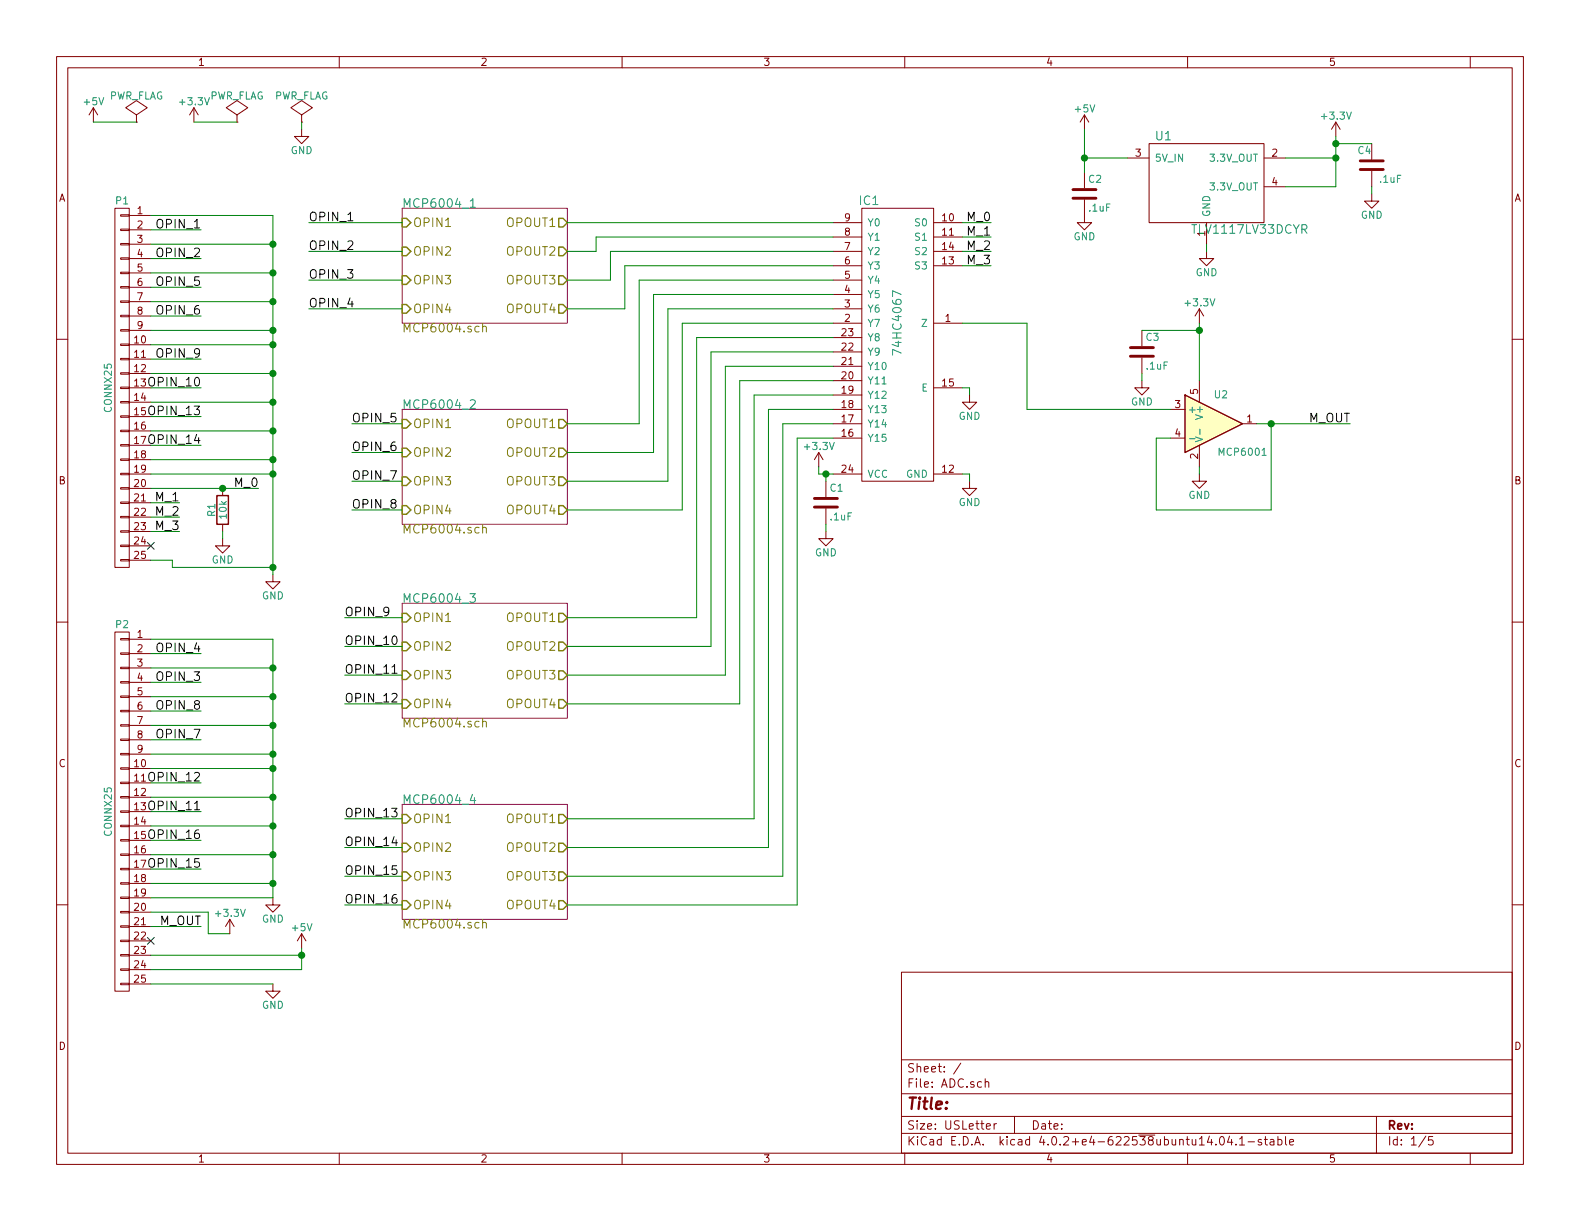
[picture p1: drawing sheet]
<svg xmlns="http://www.w3.org/2000/svg" width="279mm" height="216mm" viewBox="0 0 279 216" stroke-linecap="round" stroke-linejoin="round" font-family="sans-serif">
<g fill="none" stroke="#840000" stroke-width=".18">
<path d="M10 10h259.4v195.9h-259.4zM12 12h255.4v191.9h-255.4zM16.5 19.1l-.8 1.2M16.5 19.1v2.5M16.5 19.1l.8 1.2M34.3 19.1l-.8 1.2M34.3 19.1v2.5M34.3 19.1l.8 1.2M60 10v2M110 10v2M160 10v2M210 10v2"/>
<path d="M260 10v2M20.3 36.8h2.6v63.5h-2.6zM21.3 38h1.6v.2h-1.6zM22.9 38.1h3.8M24.1 21.6h.1M24.1 20.3l1.9-1.2-1.9-1.3-1.9 1.3 1.9 1.2v1.3M41.9 21.6h.1M41.9 20.3l1.9-1.2-1.9-1.3-1.9 1.3 1.9 1.2v1.3M53.3 21.6h.1M53.3 20.3l1.9-1.2-1.9-1.3-1.9 1.3 1.9 1.2v1.3M53.3 22.9v1.2h1.3l-1.3 1.3-1.2-1.3h1.2M147.3 39.4h5.1"/>
<path d="M152.4 36.8h12.7v48.3h-12.7zM165.1 39.4h5.1M191.8 35.3v4.1h1.2l-1.2 1.2-1.3-1.2h1.3M191.8 20.3l-.8 1.3M191.8 20.3v2.6M191.8 30.5v2.8M191.8 20.3l.7 1.3M199.4 27.9h3.8M203.2 25.4h20.3v14h-20.3zM213.4 39.4v3.8M223.5 27.9h3.8M223.5 33h3.8"/>
<path d="M236.2 21.6l-.7 1.3M236.2 21.6v2.5M236.2 21.6l.8 1.3M242.6 34.3v1.3h1.2l-1.2 1.2-1.3-1.2h1.3M242.6 25.4v2.8M242.6 30.2v2.8M10 60h2M21.3 58.3h1.6v.2h-1.6zM21.3 55.8h1.6v.2h-1.6zM21.3 53.2h1.6v.3h-1.6zM21.3 50.7h1.6v.2h-1.6zM21.3 48.1h1.6v.3h-1.6z"/>
<path d="M21.3 45.6h1.6v.2h-1.6zM21.3 43.1h1.6v.2h-1.6zM21.3 40.5h1.6v.3h-1.6zM22.9 40.6h3.8M22.9 43.2h3.8M22.9 45.7h3.8M22.9 48.3h3.8M22.9 50.8h3.8M22.9 53.3h3.8M22.9 55.9h3.8M22.9 58.4h3.8M147.3 57.2h5.1"/>
<path d="M147.3 54.6h5.1M147.3 52.1h5.1M147.3 49.5h5.1M147.3 47h5.1M147.3 44.5h5.1M147.3 41.9h5.1M147.3 59.7h5.1M165.1 57.2h5.1M165.1 47h5.1M165.1 44.5h5.1M165.1 41.9h5.1M201.9 58.4v2.8"/>
<path d="M212.1 54.6l-.8 1.3M212.1 54.6v2.6M212.1 54.6l.8 1.3M213.4 44.5v1.2h1.2l-1.2 1.3-1.3-1.3h1.3M267.4 60h2M21.3 78.6h1.6v.3h-1.6zM21.3 76.1h1.6v.2h-1.6zM21.3 73.5h1.6v.3h-1.6zM21.3 71h1.6v.2h-1.6zM21.3 68.5h1.6v.2h-1.6zM21.3 65.9h1.6v.3h-1.6zM21.3 63.4h1.6v.2h-1.6z"/>
<path d="M21.3 60.8h1.6v.3h-1.6zM22.9 61h3.8M22.9 63.5h3.8M22.9 66h3.8M22.9 68.6h3.8M22.9 71.1h3.8M22.9 73.7h3.8M22.9 76.2h3.8M22.9 78.7h3.8M147.3 67.3h5.1M147.3 64.8h5.1M147.3 62.2h5.1"/>
<path d="M147.3 77.5h5.1M147.3 74.9h5.1M147.3 72.4h5.1M147.3 69.9h5.1M165.1 68.6h5.1M171.4 69.9v1.2h1.3l-1.3 1.3-1.2-1.3h1.2M201.9 67.3v1.3h1.3l-1.3 1.3-1.2-1.3h1.2M201.9 63.2v2.8M207 77.5h2.5M207 72.4h2.5M212.1 67.3v3.8M212.1 78.7v3.9"/>
<path d="M219.7 74.9h2.5M21.3 98.9h1.6v.3h-1.6zM21.3 96.4h1.6v.2h-1.6zM21.3 93.9h1.6v.2h-1.6zM21.3 91.3h1.6v.3h-1.6zM21.3 88.8h1.6v.2h-1.6zM21.3 86.2h1.6v.3h-1.6zM21.3 83.7h1.6v.2h-1.6zM21.3 81.2h1.6v.2h-1.6zM22.9 86.4h3.8M22.9 88.9h3.8M22.9 91.4h3.8"/>
<path d="M22.9 94h3.8M22.9 96.5h3.8M22.9 99.1h3.8M22.9 81.3h3.8M22.9 83.8h3.8M39.4 95.3v1.2h1.2l-1.2 1.3-1.3-1.3h1.3M39.4 86.4v1.2M39.4 92.7v1.3M144.8 80l-.8 1.3M144.8 80v2.6M144.8 80l.7 1.3M146 94v1.3h1.3l-1.3 1.2-1.2-1.2h1.2"/>
<path d="M146 85.1v2.8M146 89.9v2.8M147.3 83.8h5.1M165.1 83.8h5.1M171.4 85.1v1.3h1.3l-1.3 1.2-1.2-1.2h1.2M212.1 83.8v1.3h1.3l-1.3 1.3-1.3-1.3h1.3M10 110h2M20.3 111.8h2.6v63.5h-2.6zM21.3 118h1.6v.2h-1.6zM21.3 115.4h1.6v.3h-1.6zM21.3 112.9h1.6v.3h-1.6zM22.9 113h3.8"/>
<path d="M22.9 115.6h3.8M22.9 118.1h3.8M48.3 101.6v1.3h1.2l-1.2 1.2-1.3-1.2h1.3M267.4 110h2M21.3 138.3h1.6v.3h-1.6zM21.3 135.8h1.6v.2h-1.6zM21.3 133.2h1.6v.3h-1.6zM21.3 130.7h1.6v.2h-1.6zM21.3 128.1h1.6v.3h-1.6zM21.3 125.6h1.6v.3h-1.6zM21.3 123.1h1.6v.2h-1.6zM21.3 120.5h1.6v.3h-1.6z"/>
<path d="M22.9 120.7h3.8M22.9 123.2h3.8M22.9 125.7h3.8M22.9 128.3h3.8M22.9 130.8h3.8M22.9 133.4h3.8M22.9 135.9h3.8M22.9 138.4h3.8M10 160h2M21.3 158.6h1.6v.3h-1.6zM21.3 156.1h1.6v.2h-1.6zM21.3 153.5h1.6v.3h-1.6z"/>
<path d="M21.3 151h1.6v.3h-1.6zM21.3 148.5h1.6v.2h-1.6zM21.3 145.9h1.6v.3h-1.6zM21.3 143.4h1.6v.2h-1.6zM21.3 140.8h1.6v.3h-1.6zM22.9 141h3.8M22.9 143.5h3.8M22.9 146.1h3.8M22.9 148.6h3.8M22.9 151.1h3.8M22.9 153.7h3.8M22.9 156.2h3.8"/>
<path d="M22.9 158.8h3.8M48.3 158.8v1.2h1.2l-1.2 1.3-1.3-1.3h1.3M267.4 160h2M21.3 173.9h1.6v.2h-1.6zM21.3 171.3h1.6v.3h-1.6zM21.3 168.8h1.6v.2h-1.6zM21.3 166.2h1.6v.3h-1.6zM21.3 163.7h1.6v.3h-1.6zM21.3 161.2h1.6v.2h-1.6zM22.9 161.3h3.8M22.9 163.8h3.8M22.9 166.4h3.8"/>
<path d="M22.9 168.9h3.8M22.9 171.5h3.8M22.9 174h3.8M40.6 162.6l-.7 1.2M40.6 162.6v2.5M40.6 162.6l.8 1.2M48.3 174v1.3h1.2l-1.2 1.2-1.3-1.2h1.3M53.3 165.1l-.7 1.3M53.3 165.1v2.5M53.3 165.1l.8 1.3M159.4 171.9h108v32h-108zM159.4 197.4h108"/>
<path d="M159.4 193.4h108M159.4 187.4h108M169.9 188l-1.3 1.9M174.2 191.4l.2-.1h.4l.1 1M174.2 190.8v1.5M174.4 199.2l.7-.2v-.2l-.4-.1-.3 .2 .1 .7h.6M175.8 198.7v1M176.2 198.7l-.4 .3M179.4 197.4v3M243.4 197.4v6.5M60 203.9v2M110 203.9v2"/>
<path d="M159.4 200.4h108M160 203.9v2M210 203.9v2M215.8 201.1l.2-.1a.81 .81 0 0 1 .6 .6 .81 .81 0 0 1-.3 .8l-.1 .1a.79 .79 0 0 1-.4-1.4zM217.4 200.9l-.3 1.1h.9M217.8 201.5v1M218.6 202.3v.2M219.2 201.4l.4-.4v1.5M219.2 202.5h.9M220.7 201.9h1.1M223.1 201.5a.37 .37 0 0 0-.6 .2l.1 .2 .5 .1v.2l-.2 .3-.4-.1M223.6 201.5h.5"/>
<path d="M223.8 201v1.3l.3 .2M224.6 201.5h.6l.1 1M225.3 201.8l-.5 .1-.2 .2 .2 .4 .5-.1M226 201.5h.4l.3 .3-.1 .6h-.6M226 201v1.5M227.3 201v1.3l.2 .2M228 202l.8-.2-.1-.3h-.4l-.3 .2 .1 .7h.6M252.1 200.9l-1.2 1.9M253.4 201h-.7l-.1 .7 .2-.2 .5 .1 .1 .2v.5l-.2 .2-.6-.2M260 203.9v2"/>
</g>
<path d="M189.7 35.1h4.1M189.7 33.5h4.1M240.5 30h4.1M240.5 28.4h4.1M199.9 63h4.1M199.9 61.5h4.1M144 89.7h4.1M144 88.1h4.1" fill="none" stroke="#840000" stroke-width=".51"/>
<path d="M71.1 36.8h29.2v20.4h-29.2zM71.1 72.4h29.2v20.3h-29.2zM71.1 106.7h29.2v20.3h-29.2zM71.1 142.2h29.2v20.4h-29.2z" fill="none" stroke="#840084" stroke-width=".18"/>
<path d="M83.2 35.6l.4-.5v1.6M83.2 36.7h.8M83.2 70.8l.2-.1h.3l.3 .1v.3v.2l-.9 .9h.9M210.4 77.6h.9M211.4 77.3l1.3 .4-1.3 .4M212.2 75.9v.9M83.1 105h.9l-.5 .6h.4l.1 .2v.5l-.3 .2h-.4l-.2-.2M83.5 140.5l-.3 1.1h.9M83.9 141v1.1" fill="none" stroke="#008484" stroke-width=".18"/>
<path d="M85.3 57.8h.1a.36 .36 0 0 1 .6 .1v.8M85.3 57.2v1.5M85.3 93.4l.1-.1a.36 .36 0 0 1 .6 .2v.8M85.3 92.7v1.6M85.3 127.7l.1-.1a.36 .36 0 0 1 .6 .2v.7M85.3 127v1.5M85.3 163.2h.1a.36 .36 0 0 1 .6 .1v.8M85.3 162.6v1.5" fill="none" stroke="#848400" stroke-width=".18"/>
<g fill="none" stroke="#848400" stroke-width=".25">
<path d="M71.1 38.6h.8l.7 .8-.7 .7h-.8zM98.8 38.6h.8l.7 .8-.7 .7h-.8zM71.1 43.7h.8l.7 .8-.7 .7h-.8zM71.1 48.8h.8l.7 .7-.7 .8h-.8zM71.1 53.8h.8l.7 .8-.7 .8h-.8zM98.8 43.7h.8l.7 .8-.7 .7h-.8zM98.8 48.8h.8l.7 .7-.7 .8h-.8zM98.8 53.8h.8l.7 .8-.7 .8h-.8zM71.1 74.2h.8l.7 .7-.7 .8h-.8zM71.1 79.2h.8l.7 .8-.7 .8h-.8zM98.8 74.2h.8l.7 .7-.7 .8h-.8zM98.8 79.2h.8l.7 .8-.7 .8h-.8z"/>
<path d="M71.1 84.3h.8l.7 .8-.7 .8h-.8zM71.1 89.4h.8l.7 .8-.7 .7h-.8zM98.8 84.3h.8l.7 .8-.7 .8h-.8zM98.8 89.4h.8l.7 .8-.7 .7h-.8zM71.1 108.5h.8l.7 .7-.7 .8h-.8zM71.1 113.5h.8l.7 .8-.7 .8h-.8zM71.1 118.6h.8l.7 .8-.7 .7h-.8zM98.8 108.5h.8l.7 .7-.7 .8h-.8zM98.8 113.5h.8l.7 .8-.7 .8h-.8zM98.8 118.6h.8l.7 .8-.7 .7h-.8zM71.1 123.7h.8l.7 .8-.7 .7h-.8zM98.8 123.7h.8l.7 .8-.7 .7h-.8z"/>
<path d="M71.1 144h.8l.7 .8-.7 .7h-.8zM71.1 149.1h.8l.7 .8-.7 .7h-.8zM71.1 154.2h.8l.7 .7-.7 .8h-.8zM71.1 159.3h.8l.7 .7-.7 .8h-.8zM98.8 144h.8l.7 .8-.7 .7h-.8zM98.8 149.1h.8l.7 .8-.7 .7h-.8zM98.8 154.2h.8l.7 .7-.7 .8h-.8zM98.8 159.3h.8l.7 .7-.7 .8h-.8z"/>
</g>
<path d="M69.3 119h.9" fill="none" stroke="#000" stroke-width=".18"/>
<path d="M26.1 95.9l1.2 1.2M27.3 95.9l-1.2 1.2M26.1 165.8l1.2 1.2M27.3 165.8l-1.2 1.2" fill="none" stroke="#000084" stroke-width=".18"/>
<path d="M209.5 69.9l10.2 5-10.2 5.1z" fill="#ffffc2" stroke="#ffffc2" stroke-width=".18"/>
<path d="M209.5 69.9l10.2 5-10.2 5.1zM38.4 87.6h2v5.1h-2z" fill="none" stroke="#840000" stroke-width=".25"/>
<g fill="none" stroke="#008400" stroke-width=".18">
<path d="M16.5 21.6h7.6M26.7 38.1h21.6v63.5M34.3 21.6h7.6M53.3 21.6v1.3M54.6 39.4h16.5M100.3 39.4h47M170.2 39.4h5.1M191.8 22.9v7.6M191.8 27.9h7.6M227.3 27.9h8.9M236.2 24.1v8.9h-8.9M236.2 25.4h6.4"/>
<path d="M242.6 33v1.3M26.7 53.3h21.6M26.7 48.3h21.6M26.7 43.2h21.6M26.7 40.6h8.9M26.7 45.7h8.9M26.7 50.8h8.9M26.7 55.9h8.9M26.7 58.4h21.6M54.6 44.5h16.5M54.6 49.5h16.5M54.6 54.6h16.5"/>
<path d="M147.3 41.9h-41.9v2.6h-5.1M147.3 44.5h-39.4v5h-7.6M147.3 49.5h-34.3v25.4h-12.7M147.3 47h-36.8v7.6h-10.2M147.3 54.6h-29.2v30.5h-17.8M147.3 52.1h-31.7v27.9h-15.3M147.3 57.2h-26.7v33h-20.3M147.3 59.7h-24.1v49.5h-22.9M170.2 44.5h5.1M170.2 41.9h5.1M170.2 47h5.1M170.2 57.2h11.4v15.2h25.4"/>
<path d="M201.9 58.4h10.2M212.1 57.2v10.1M213.4 43.2v1.3M26.7 76.2h21.6M26.7 66h21.6M26.7 71.1h21.6M26.7 63.5h8.9M26.7 68.6h8.9M26.7 73.7h8.9M26.7 78.7h8.9M26.7 61h21.6M62.2 74.9h8.9"/>
<path d="M147.3 74.9h-8.9v80h-38.1M147.3 62.2h-21.6v52.1h-25.4M147.3 64.8h-19v54.6h-28M147.3 67.3h-16.5v57.2h-30.5M147.3 69.9h-14v74.9h-33M147.3 72.4h-11.4v77.5h-35.6M147.3 77.5h-6.3v82.5h-40.7M170.2 68.6h1.2v1.3M201.9 66v1.3M222.2 74.9h16.6M224.8 74.9v15.3h-20.3v-12.7h2.5M26.7 81.3h21.6"/>
<path d="M26.7 83.8h21.6M26.7 94h5M26.7 91.4h5M26.7 88.9h5M26.7 86.4h19M26.7 99.1h3.8v1.2h17.8M39.4 94v1.3M62.2 80h8.9M62.2 85.1h8.9M62.2 90.2h8.9M144.8 82.6v1.2h2.5M146 83.8v1.3"/>
<path d="M146 92.7v1.3M170.2 83.8h1.2v1.3M212.1 82.6v1.2M26.7 118.1h21.6M26.7 113h21.6v45.8h-21.6M26.7 115.6h8.9M61 109.2h10.1M61 114.3h10.1M61 119.4h10.1M26.7 128.3h21.6M26.7 123.2h21.6M26.7 133.4h21.6"/>
<path d="M26.7 135.9h21.6M26.7 120.7h8.9M26.7 125.7h8.9M26.7 130.8h8.9M26.7 138.4h8.9M61 124.5h10.1M26.7 151.1h21.6M26.7 146.1h21.6M26.7 141h21.6M26.7 156.2h21.6M26.7 143.5h8.9M26.7 148.6h8.9"/>
<path d="M26.7 153.7h8.9M61 144.8h10.1M61 149.9h10.1M61 154.9h10.1M26.7 168.9h26.6M26.7 174h21.6M26.7 163.8h8.9M26.7 161.3h10.1v3.8h3.8M53.3 167.6v3.9h-26.6M61 160h10.1"/>
</g>
<g fill="#008400" stroke="#008400" stroke-width=".25">
<circle cx="236.2" cy="27.9" r=".51"/>
<circle cx="236.2" cy="25.4" r=".51"/>
<circle cx="48.3" cy="76.2" r=".51"/>
<circle cx="48.3" cy="53.3" r=".51"/>
<circle cx="48.3" cy="48.3" r=".51"/>
<circle cx="48.3" cy="43.2" r=".51"/>
<circle cx="48.3" cy="151.1" r=".51"/>
<circle cx="48.3" cy="146.1" r=".51"/>
<circle cx="48.3" cy="141" r=".51"/>
<circle cx="48.3" cy="128.3" r=".51"/>
<circle cx="48.3" cy="123.2" r=".51"/>
<circle cx="48.3" cy="118.1" r=".51"/>
<circle cx="53.3" cy="168.9" r=".51"/>
<circle cx="48.3" cy="66" r=".51"/>
<circle cx="48.3" cy="71.1" r=".51"/>
<circle cx="48.3" cy="58.4" r=".51"/>
<circle cx="48.3" cy="133.4" r=".51"/>
<circle cx="191.8" cy="27.9" r=".51"/>
<circle cx="146.1" cy="83.8" r=".51"/>
<circle cx="224.8" cy="74.9" r=".51"/>
<circle cx="212.1" cy="58.4" r=".51"/>
<circle cx="48.3" cy="61" r=".51"/>
<circle cx="48.3" cy="83.8" r=".51"/>
<circle cx="48.3" cy="81.3" r=".51"/>
<circle cx="48.3" cy="156.2" r=".51"/>
<circle cx="48.3" cy="135.9" r=".51"/>
<circle cx="39.4" cy="86.4" r=".51"/>
<circle cx="48.3" cy="100.3" r=".51"/>
</g>
<text font-size="2.8" fill="#840000" x="160.4" y="196.2">Title:</text>
<g font-size="2.1" fill="#008484">
<text x="204.4" y="24.8">U1</text>
<text x="71.1" y="36.7">MCP6004_1</text>
<text x="152" y="36.2">IC1</text>
<text x="211.1" y="41.3">TLV1117LV33DCYR</text>
<text x="159.4" y="62.2" transform="rotate(-90 159.4 62.2)">74HC4067</text>
<text x="71.1" y="72.3">MCP6004_2</text>
<text x="71.1" y="106.6">MCP6004_3</text>
<text x="71.1" y="142.1">MCP6004_4</text>
</g>
<g font-size="2.1">
<text x="28" y="40.4">OPIN_1</text>
<text x="54.6" y="39.1">OPIN_1</text>
<text x="171.1" y="41.7">M_1</text>
<text x="171.1" y="39.1">M_0</text>
<text x="28" y="45.5">OPIN_2</text>
<text x="54.6" y="44.2">OPIN_2</text>
<text x="171.1" y="44.2">M_2</text>
<text x="171.1" y="46.7">M_3</text>
<text x="28" y="50.5">OPIN_5</text>
<text x="54.6" y="49.3">OPIN_3</text>
<text x="28" y="55.6">OPIN_6</text>
<text x="54.6" y="54.4">OPIN_4</text>
<text x="28" y="63.2">OPIN_9</text>
<text x="26.8" y="68.3">OPIN_10</text>
<text x="26.8" y="73.4">OPIN_13</text>
<text x="62.2" y="74.7">OPIN_5</text>
<text x="231.3" y="74.7">M_OUT</text>
<text x="26.8" y="78.5">OPIN_14</text>
<text x="62.2" y="79.8">OPIN_6</text>
<text x="27.6" y="88.6">M_1</text>
<text x="41.6" y="86.1">M_0</text>
<text x="62.2" y="84.8">OPIN_7</text>
<text x="62.2" y="89.9">OPIN_8</text>
<text x="27.6" y="91.2">M_2</text>
<text x="27.6" y="93.7">M_3</text>
<text x="61" y="109">OPIN_9</text>
<text x="28" y="115.3">OPIN_4</text>
<text x="61" y="114">OPIN_10</text>
<text x="61" y="119.1">OPIN_11</text>
<text x="28" y="125.5">OPIN_8</text>
<text x="28" y="120.4">OPIN_3</text>
<text x="61" y="124.2">OPIN_12</text>
<text x="28" y="130.6">OPIN_7</text>
<text x="26.8" y="138.2">OPIN_12</text>
<text x="26.8" y="143.3">OPIN_11</text>
<text x="26.8" y="148.3">OPIN_16</text>
<text x="61" y="144.5">OPIN_13</text>
<text x="61" y="149.6">OPIN_14</text>
<text x="26.8" y="153.4">OPIN_15</text>
<text x="61" y="154.7">OPIN_15</text>
<text x="61" y="159.8">OPIN_16</text>
<text x="28.1" y="163.6">M_OUT</text>
</g>
<g font-size="2.1" fill="#848400">
<text x="73.1" y="40.1">OPIN1</text>
<text x="89.7" y="40.1">OPOUT1</text>
<text x="73.1" y="45.2">OPIN2</text>
<text x="89.7" y="45.2">OPOUT2</text>
<text x="73.1" y="50.3">OPIN3</text>
<text x="89.7" y="50.3">OPOUT3</text>
<text x="71.1" y="58.8">MCP6004.sch</text>
<text x="73.1" y="55.4">OPIN4</text>
<text x="89.7" y="55.4">OPOUT4</text>
<text x="73.1" y="75.7">OPIN1</text>
<text x="89.7" y="75.7">OPOUT1</text>
<text x="73.1" y="80.8">OPIN2</text>
<text x="89.7" y="80.8">OPOUT2</text>
<text x="73.1" y="85.9">OPIN3</text>
<text x="89.7" y="85.9">OPOUT3</text>
<text x="71.1" y="94.3">MCP6004.sch</text>
<text x="73.1" y="90.9">OPIN4</text>
<text x="89.7" y="90.9">OPOUT4</text>
<text x="73.1" y="110">OPIN1</text>
<text x="89.7" y="110">OPOUT1</text>
<text x="73.1" y="115.1">OPIN2</text>
<text x="89.7" y="115.1">OPOUT2</text>
<text x="73.1" y="120.1">OPIN3</text>
<text x="73.1" y="125.2">OPIN4</text>
<text x="89.7" y="120.1">OPOUT3</text>
<text x="89.7" y="125.2">OPOUT4</text>
<text x="71.1" y="128.6">MCP6004.sch</text>
<text x="73.1" y="145.5">OPIN1</text>
<text x="89.7" y="145.5">OPOUT1</text>
<text x="73.1" y="150.6">OPIN2</text>
<text x="73.1" y="155.7">OPIN3</text>
<text x="89.7" y="150.6">OPOUT2</text>
<text x="89.7" y="155.7">OPOUT3</text>
<text x="73.1" y="160.8">OPIN4</text>
<text x="89.7" y="160.8">OPOUT4</text>
<text x="71.1" y="164.2">MCP6004.sch</text>
</g>
<g font-size="2.1" fill="#840000">
<text x="160.4" y="189.6">Sheet: /</text>
<text x="160.4" y="192.3">File: ADC.sch</text>
<text x="160.4" y="202.5">KiCad E.D.A. kicad 4.0.2+e4-622538ubuntu14.04.1-stable</text>
<text x="160.4" y="199.7">Size: USLetter</text>
<text x="182.4" y="199.7">Date:</text>
<text x="245.4" y="199.7">Rev:</text>
<text x="245.4" y="202.5">Id: 1/5</text>
</g>
<g font-size="1.8" fill="#840000">
<text x="35" y="11.6">1</text>
<text x="85" y="11.6">2</text>
<text x="135" y="11.6">3</text>
<text x="185" y="11.6">4</text>
<text x="235" y="11.6">5</text>
<text x="200.8" y="27.7">3</text>
<text x="224.9" y="27.7">2</text>
<text x="10.4" y="35.6">A</text>
<text x="224.9" y="32.8">4</text>
<text x="267.8" y="35.6">A</text>
<text x="24.3" y="37.8">1</text>
<text x="24.3" y="40.4">2</text>
<text x="149.4" y="41.7">8</text>
<text x="149.4" y="39.1">9</text>
<text x="166.7" y="39.1">10</text>
<text x="166.7" y="41.7">11</text>
<text x="213.1" y="41.8" transform="rotate(-90 213.1 41.8)">1</text>
<text x="24.3" y="42.9">3</text>
<text x="24.3" y="45.5">4</text>
<text x="149.4" y="46.7">6</text>
<text x="149.4" y="44.2">7</text>
<text x="166.7" y="46.7">13</text>
<text x="166.7" y="44.2">14</text>
<text x="24.3" y="48">5</text>
<text x="24.3" y="50.5">6</text>
<text x="24.3" y="53.1">7</text>
<text x="149.4" y="51.8">4</text>
<text x="149.4" y="49.3">5</text>
<text x="24.3" y="55.6">8</text>
<text x="24.3" y="58.2">9</text>
<text x="148.9" y="59.4">23</text>
<text x="149.4" y="56.9">2</text>
<text x="149.4" y="54.4">3</text>
<text x="167.2" y="56.9">1</text>
<text x="23.8" y="60.7">10</text>
<text x="23.8" y="63.2">11</text>
<text x="23.8" y="65.8">12</text>
<text x="148.9" y="64.5">21</text>
<text x="148.9" y="62">22</text>
<text x="23.8" y="68.3">13</text>
<text x="23.8" y="70.9">14</text>
<text x="148.9" y="67.1">20</text>
<text x="148.9" y="69.6">19</text>
<text x="166.7" y="68.3">15</text>
<text x="211.8" y="69.7" transform="rotate(-90 211.8 69.7)">5</text>
<text x="23.8" y="73.4">15</text>
<text x="23.8" y="75.9">16</text>
<text x="148.9" y="77.2">16</text>
<text x="148.9" y="74.7">17</text>
<text x="148.9" y="72.1">18</text>
<text x="207.8" y="72.1">3</text>
<text x="207.8" y="77.2">4</text>
<text x="220.5" y="74.7">1</text>
<text x="23.8" y="78.5">17</text>
<text x="23.8" y="81">18</text>
<text x="23.8" y="83.6">19</text>
<text x="148.9" y="83.6">24</text>
<text x="166.7" y="83.6">12</text>
<text x="211.8" y="81.1" transform="rotate(-90 211.8 81.1)">2</text>
<text x="10.4" y="85.6">B</text>
<text x="23.8" y="86.1">20</text>
<text x="23.8" y="88.6">21</text>
<text x="267.8" y="85.6">B</text>
<text x="23.8" y="91.2">22</text>
<text x="23.8" y="93.7">23</text>
<text x="23.8" y="96.3">24</text>
<text x="23.8" y="98.8">25</text>
<text x="24.3" y="112.8">1</text>
<text x="24.3" y="115.3">2</text>
<text x="24.3" y="117.9">3</text>
<text x="24.3" y="120.4">4</text>
<text x="24.3" y="122.9">5</text>
<text x="24.3" y="125.5">6</text>
<text x="24.3" y="128">7</text>
<text x="24.3" y="130.6">8</text>
<text x="10.4" y="135.6">C</text>
<text x="23.8" y="135.6">10</text>
<text x="24.3" y="133.1">9</text>
<text x="267.8" y="135.6">C</text>
<text x="23.8" y="138.2">11</text>
<text x="23.8" y="140.7">12</text>
<text x="23.8" y="143.3">13</text>
<text x="23.8" y="145.8">14</text>
<text x="23.8" y="148.3">15</text>
<text x="23.8" y="150.9">16</text>
<text x="23.8" y="153.4">17</text>
<text x="23.8" y="156">18</text>
<text x="23.8" y="161">20</text>
<text x="23.8" y="158.5">19</text>
<text x="23.8" y="163.6">21</text>
<text x="23.8" y="166.1">22</text>
<text x="23.8" y="168.7">23</text>
<text x="23.8" y="171.2">24</text>
<text x="23.8" y="173.7">25</text>
<text x="10.4" y="185.6">D</text>
<text x="267.8" y="185.6">D</text>
<text x="35" y="205.5">1</text>
<text x="85" y="205.5">2</text>
<text x="135" y="205.5">3</text>
<text x="185" y="205.5">4</text>
<text x="235" y="205.5">5</text>
</g>
<g font-size="1.8" fill="#008484">
<text x="19.2" y="17.6">PWR_FLAG</text>
<text x="37" y="17.6">PWR_FLAG</text>
<text x="48.4" y="17.6">PWR_FLAG</text>
<text x="14.9" y="18.6">+5V</text>
<text x="32" y="18.6">+3.3V</text>
<text x="190.2" y="19.9">+5V</text>
<text x="233.9" y="21.1">+3.3V</text>
<text x="51.4" y="27.2">GND</text>
<text x="204.2" y="28.6">5V_IN</text>
<text x="214.1" y="28.6">3.3V_OUT</text>
<text x="240.2" y="27.2">C4</text>
<text x="192.5" y="32.3">C2</text>
<text x="214.1" y="33.7">3.3V_OUT</text>
<text x="244.1" y="32.3">.1uF</text>
<text x="20.5" y="36.1">P1</text>
<text x="153.4" y="40">Y0</text>
<text x="161.9" y="40">S0</text>
<text x="192.6" y="37.4">.1uF</text>
<text x="214" y="38.4" transform="rotate(-90 214 38.4)">GND</text>
<text x="240.6" y="38.7">GND</text>
<text x="153.4" y="47.6">Y3</text>
<text x="153.4" y="45.1">Y2</text>
<text x="153.4" y="42.5">Y1</text>
<text x="161.9" y="42.5">S1</text>
<text x="161.9" y="47.6">S3</text>
<text x="161.9" y="45.1">S2</text>
<text x="189.8" y="42.5">GND</text>
<text x="153.4" y="52.7">Y5</text>
<text x="153.4" y="50.2">Y4</text>
<text x="211.4" y="48.8">GND</text>
<text x="153.4" y="57.8">Y7</text>
<text x="153.4" y="55.2">Y6</text>
<text x="163" y="57.8">Z</text>
<text x="209.8" y="54.2">+3.3V</text>
<text x="153.4" y="65.4">Y10</text>
<text x="153.4" y="62.9">Y9</text>
<text x="153.4" y="60.3">Y8</text>
<text x="202.7" y="60.2">C3</text>
<text x="202.8" y="65.3">.1uF</text>
<text x="153.4" y="67.9">Y11</text>
<text x="153.4" y="70.5">Y12</text>
<text x="162.9" y="69.2">E</text>
<text x="200" y="71.7">GND</text>
<text x="214.8" y="70.4">U2</text>
<text x="19.8" y="72.7" transform="rotate(-90 19.8 72.7)">CONNX25</text>
<text x="153.4" y="75.6">Y14</text>
<text x="153.4" y="73">Y13</text>
<text x="169.5" y="74.2">GND</text>
<text x="210.1" y="73">+</text>
<text x="212.7" y="73.8" transform="rotate(-90 212.7 73.8)">V+</text>
<text x="142.4" y="79.6">+3.3V</text>
<text x="153.4" y="78.1">Y15</text>
<text x="215.8" y="80.6">MCP6001</text>
<text x="146.8" y="86.9">C1</text>
<text x="153.4" y="84.5">VCC</text>
<text x="160.1" y="84.5">GND</text>
<text x="169.5" y="89.5">GND</text>
<text x="210.1" y="88.2">GND</text>
<text x="38" y="91.3" transform="rotate(-90 38 91.3)">R1</text>
<text x="40.1" y="91.6" transform="rotate(-90 40.1 91.6)">10k</text>
<text x="146.9" y="92">.1uF</text>
<text x="37.4" y="99.6">GND</text>
<text x="144.1" y="98.3">GND</text>
<text x="46.3" y="106">GND</text>
<text x="20.5" y="111">P2</text>
<text x="19.8" y="147.7" transform="rotate(-90 19.8 147.7)">CONNX25</text>
<text x="38.3" y="162.1">+3.3V</text>
<text x="46.3" y="163.1">GND</text>
<text x="51.7" y="164.6">+5V</text>
<text x="46.3" y="178.4">GND</text>
</g>
</svg>
